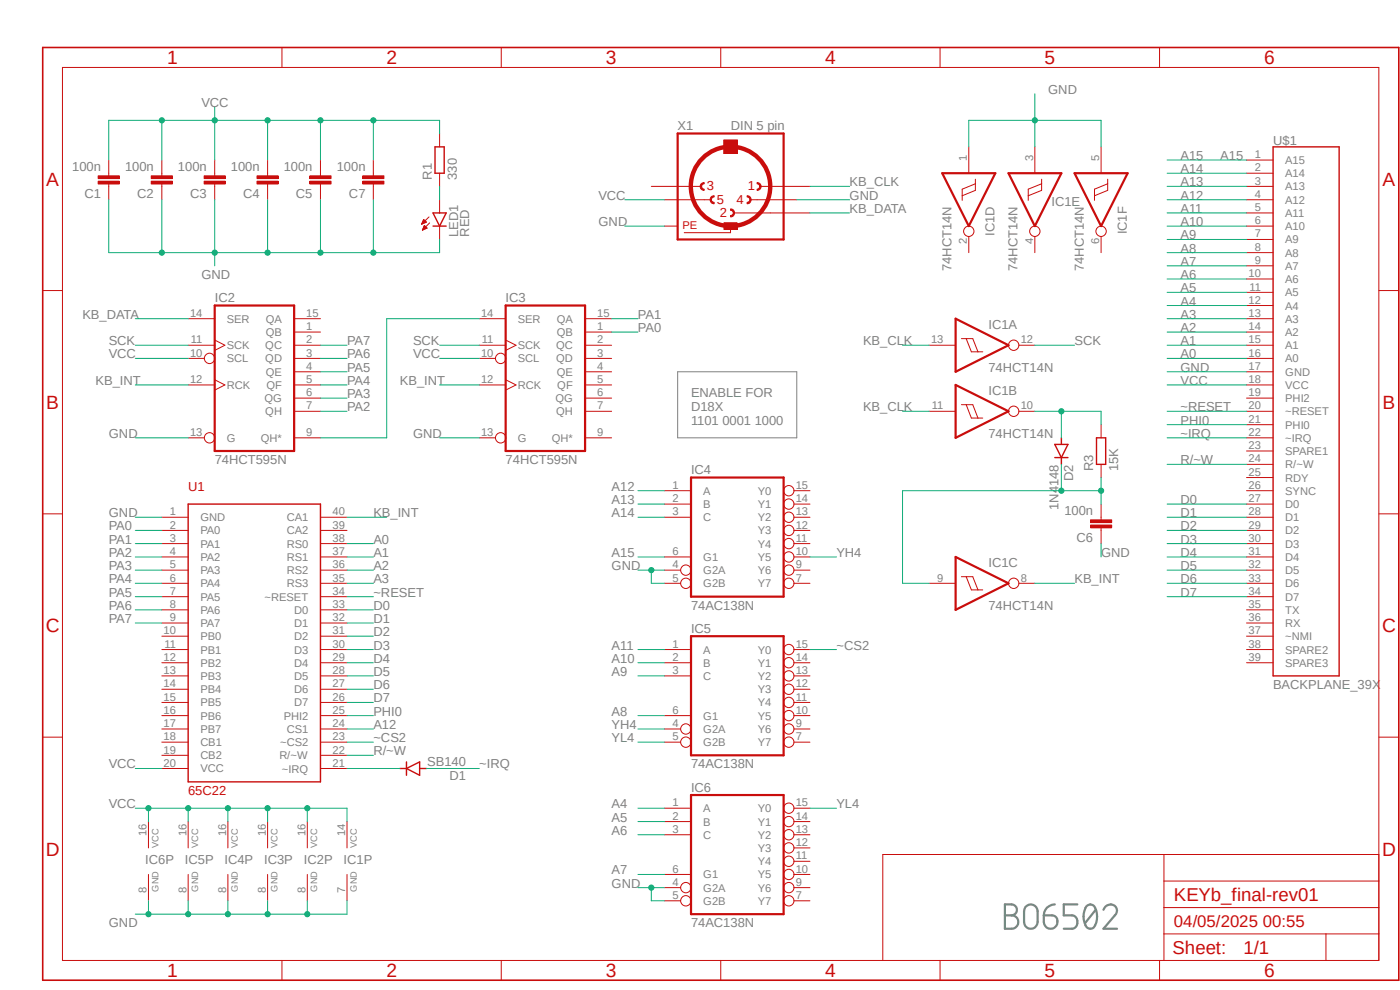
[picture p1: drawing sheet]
<svg xmlns="http://www.w3.org/2000/svg" width="297mm" height="210mm" viewBox="0 0 297 210" stroke-linecap="round" stroke-linejoin="round" font-family="sans-serif">
<path d="M8.4 9.7l288.7 198.9M297.1 9.8l-288.7 198.8" fill="none" stroke="#fff" stroke-width=".21"/>
<path d="M143.8 78.9h25.2v14h-25.2z" fill="none" stroke="#808080" stroke-width=".21"/>
<path d="M213.2 191.9h1.4a1.16 1.16 0 0 1 1.1 1.1 1.16 1.16 0 0 1-1.1 1.2 1.42 1.42 0 0 1 1.4 1.4 1.42 1.42 0 0 1-1.4 1.4h-1.4zM213.2 194.2h1.4M217.5 192.4a1.46 1.46 0 0 1 1.6-.5 1.46 1.46 0 0 1 1 1.4v2.3a1.44 1.44 0 0 1-1.4 1.4 1.44 1.44 0 0 1-1.4-1.4v-2.3zM221.4 194.2h1.8a1.44 1.44 0 0 1 1.1 1.6 1.44 1.44 0 0 1-1.5 1.2 1.44 1.44 0 0 1-1.4-1.4zM223.8 191.9a2.31 2.31 0 0 0-2.4 2.3M228.6 191.9h-2.9v2.3h1.7a1.44 1.44 0 0 1 1.2 1.4 1.44 1.44 0 0 1-1.2 1.4h-1.7M230.5 192.3a1.23 1.23 0 0 1 1.3-.3 1.23 1.23 0 0 1 .8 1.2 4.1 4.1 0 0 1-.7 3.6 1.24 1.24 0 0 1-1.8-1.1 4.1 4.1 0 0 1 .4-3.4zM232.5 193l-2.3 2.9M234.1 193a1.4 1.4 0 0 1 2-1 1.4 1.4 0 0 1 .4 2.2l-2.4 2.8h2.9" fill="none" stroke="#808080" stroke-width=".47"/>
<g fill="none" stroke="#c90d0c" stroke-width=".21">
<path d="M13.3 14.3h279.2v189.5h-279.2zM59.8 10.1v4.2M106.3 10.1v4.2M152.9 10.1v4.2M199.4 10.1v4.2M246 10.1v4.2M45.6 36.7v.6M45.6 39v.5M264.5 34h5.6M264.5 36.7h5.6M264.5 39.5h5.6M264.5 42.4h5.6"/>
<path d="M264.5 45.2h5.6M264.5 48h5.6M264.5 50.8h5.6M264.5 53.6h5.6M264.5 56.4h5.6M264.5 59.2h5.6M9.1 61.6h4.2M264.5 62h5.6M264.5 64.8h5.6M264.5 67.6h5.6M264.5 70.4h5.6M264.5 73.2h5.6"/>
<path d="M264.5 76h5.6M264.5 78.9h5.6M292.5 61.6h4.3M264.5 81.7h5.6M264.5 84.5h5.6M264.5 87.2h5.6M264.5 90.1h5.6M264.5 92.9h5.6M264.5 95.7h5.6M264.5 98.5h5.6M9.1 109h4.2M264.5 101.3h5.6"/>
<path d="M264.5 104.1h5.6M264.5 106.9h5.6M264.5 109.7h5.6M264.5 112.5h5.6M264.5 115.3h5.6M264.5 118.2h5.6M292.5 109h4.3M264.5 120.9h5.6M264.5 123.7h5.6M264.5 126.6h5.6M264.5 129.4h5.6M264.5 132.2h5.6"/>
<path d="M264.5 135h5.6M264.5 137.8h5.6M9.1 156.4h4.2M264.5 140.6h5.6M292.5 156.4h4.3M246.9 198.1h45.6M246.9 181.3v22.5M246.9 192.5h45.6M246.9 186.9h45.6M281.3 198.1v5.7M292.5 181.3h-105.2v22.5M59.8 203.8v4.1"/>
<path d="M106.3 203.8v4.1M152.9 203.8v4.1M199.4 203.8v4.1M246 203.8v4.1"/>
</g>
<path d="M9.1 10.1h287.7v197.8h-287.7z" fill="none" stroke="#c90d0c" stroke-width=".34"/>
<path d="M270.1 31.2h14v112.2h-14z" fill="none" stroke="#c90d0c" stroke-width=".3"/>
<path d="M43.3 37.3h4.5v.6h-4.5z" fill-rule="evenodd" fill="#c90d0c"/>
<path d="M43.3 37.3h4.5v.6h-4.5z" fill="none" stroke="#c90d0c" stroke-width=".21"/>
<path d="M43.3 38.4h4.5v.6h-4.5z" fill-rule="evenodd" fill="#c90d0c"/>
<g fill="none" stroke="#c90d0c" stroke-width=".21">
<path d="M34.3 36.7v.6M34.3 39v.5M43.3 38.4h4.5v.6h-4.5zM45.6 34v2.7M45.6 39.5v2.9M93.3 28.3v2.9M93.3 36.7v2.8M89.5 47.5v.1M89.5 47.5h.2M89.5 47.3h.5M89.6 47.2h.6M89.6 48.8l.1 .1"/>
<path d="M89.7 47.1h.7M89.7 48.7h.2M89.7 47h.6M89.7 48.6h.4M89.7 46.9h.6M89.7 48.5h.6M89.8 46.8h.3M89.8 48.4h.8M89.8 46.7h.2M89.8 48.3h.7M89.9 46.6l.6 .5-1 .4zM89.9 46.6h.1"/>
<path d="M89.9 48.2h.5M89.9 48.1h.4M90 48h.2M90 47.9h.1M90.6 48.4l-.6-.6-.4 1M90.6 48.4l-1 .4M91 46l-1.5 1.5M91.1 47.3l-1.5 1.5M93.3 42.4v2.8M93.3 48v2.8"/>
</g>
<path d="M92.3 31.2h1.9v5.5h-1.9zM91.9 45.2h2.8l-1.4 2.8zM91.9 48h2.8" fill="none" stroke="#c90d0c" stroke-width=".3"/>
<path d="M32.1 37.3h4.5v.6h-4.5z" fill-rule="evenodd" fill="#c90d0c"/>
<path d="M32.1 37.3h4.5v.6h-4.5z" fill="none" stroke="#c90d0c" stroke-width=".21"/>
<path d="M32.1 38.4h4.5v.6h-4.5z" fill-rule="evenodd" fill="#c90d0c"/>
<path d="M23.1 36.7v.6M23.1 39v.5M32.1 38.4h4.5v.6h-4.5zM34.3 34v2.7M34.3 39.5v2.9" fill="none" stroke="#c90d0c" stroke-width=".21"/>
<path d="M20.8 37.3h4.5v.6h-4.5z" fill-rule="evenodd" fill="#c90d0c"/>
<path d="M20.8 37.3h4.5v.6h-4.5z" fill="none" stroke="#c90d0c" stroke-width=".21"/>
<path d="M20.8 38.4h4.5v.6h-4.5z" fill-rule="evenodd" fill="#c90d0c"/>
<path d="M20.8 38.4h4.5v.6h-4.5zM23.1 34v2.7M23.1 39.5v2.9M56.8 36.7v.6M56.8 39v.5" fill="none" stroke="#c90d0c" stroke-width=".21"/>
<path d="M54.5 37.3h4.5v.6h-4.5z" fill-rule="evenodd" fill="#c90d0c"/>
<path d="M54.5 37.3h4.5v.6h-4.5z" fill="none" stroke="#c90d0c" stroke-width=".21"/>
<path d="M54.5 38.4h4.5v.6h-4.5z" fill-rule="evenodd" fill="#c90d0c"/>
<path d="M54.5 38.4h4.5v.6h-4.5zM56.8 34v2.7M56.8 39.5v2.9M68 36.7v.6M68 39v.5" fill="none" stroke="#c90d0c" stroke-width=".21"/>
<path d="M65.7 37.3h4.5v.6h-4.5z" fill-rule="evenodd" fill="#c90d0c"/>
<path d="M65.7 37.3h4.5v.6h-4.5z" fill="none" stroke="#c90d0c" stroke-width=".21"/>
<path d="M65.7 38.4h4.5v.6h-4.5z" fill-rule="evenodd" fill="#c90d0c"/>
<g fill="none" stroke="#c90d0c" stroke-width=".21">
<path d="M65.7 38.4h4.5v.6h-4.5zM68 34v2.7M68 39.5v2.9M39.9 73.2h5.7M39.9 76h3.4M39.9 67.6h5.7M45.6 72.1l2.1 1.1-2.1 1.1M62.4 73.2h5.6M62.4 70.4h5.6M62.4 76h5.6M62.4 78.9h5.6M62.4 67.6h5.6"/>
<path d="M101.7 73.2h5.6M101.7 76h3.4M101.7 67.6h5.6M107.3 72.1l2.2 1.1-2.2 1.1M124.1 73.2h5.7M124.1 70.4h5.7M124.1 76h5.7M124.1 78.9h5.7M124.1 67.6h5.7M197.1 73.2h5.6M204 71.8h2.4l1.1 2.8M205 71.8l1.1 2.8h2.4"/>
<path d="M216.2 73.2h3.3M39.9 81.7h5.7M39.9 92.9h3.4M45.6 80.6l2.1 1.1-2.1 1.1M62.4 87.2h5.6M62.4 81.7h5.6M62.4 84.5h5.6M62.4 92.9h5.6M101.7 81.7h5.6M101.7 92.9h3.4M107.3 80.6l2.2 1.1-2.2 1.1M124.1 87.2h5.7"/>
<path d="M124.1 81.7h5.7M124.1 84.5h5.7M124.1 92.9h5.7M197.1 87.2h5.6M204 85.9h2.4l1.1 2.8M205 85.9l1.1 2.8h2.4M216.2 87.2h3.3M34.3 109.7h5.6M34.3 118.2h5.6M34.3 115.3h5.6M34.3 112.5h5.6M68 109.7h5.6"/>
<path d="M68 118.2h5.6M68 115.3h5.6M68 112.5h5.6M141 104.1h5.6M141 106.9h5.6M141 109.7h5.6M141 118.2h5.6M168.4 104.1h3.4M168.4 106.9h3.4M168.4 109.7h3.4M168.4 118.2h3.4M168.4 115.3h3.4"/>
<path d="M168.4 112.5h3.4M34.3 120.9h5.6M34.3 123.7h5.6M34.3 126.6h5.6M34.3 129.4h5.6M34.3 132.2h5.6M34.3 135h5.6M34.3 137.8h5.6M68 120.9h5.6M68 123.7h5.6M68 126.6h5.6M68 129.4h5.6"/>
<path d="M68 132.2h5.6M68 135h5.6M68 137.8h5.6M141 120.9h3.4M141 123.7h3.4M168.4 120.9h3.4M168.4 123.7h3.4M197.1 123.7h5.6M204 122.3h2.4l1.1 2.8M205 122.3l1.1 2.8h2.4M216.2 123.7h3.3M34.3 140.6h5.6"/>
<path d="M34.3 143.4h5.6M34.3 146.2h5.6M34.3 149h5.6M34.3 151.8h5.6M34.3 154.6h5.6M34.3 157.4h5.6M68 140.6h5.6M68 143.4h5.6M68 146.2h5.6M68 149h5.6M68 151.8h5.6M68 154.6h5.6"/>
<path d="M68 157.4h5.6M34.3 160.2h5.6M34.3 163h5.6M48.3 174.3v5.6M56.8 174.3v5.6M65.2 174.3v5.6M68 160.2h5.6M68 163h5.6M73.6 174.3v5.6M48.3 185.5v5.6M56.8 185.5v5.6M65.2 185.5v5.6"/>
<path d="M73.6 185.5v5.6"/>
<circle cx="44.5" cy="76" r="1.1"/>
<circle cx="106.2" cy="76" r="1.1"/>
<circle cx="215.1" cy="73.2" r="1.1"/>
<circle cx="44.5" cy="92.9" r="1.1"/>
<circle cx="106.2" cy="92.9" r="1.1"/>
<circle cx="215.1" cy="87.3" r="1.1"/>
<circle cx="167.3" cy="118.2" r="1.1"/>
<circle cx="167.3" cy="109.7" r="1.1"/>
<circle cx="167.3" cy="115.3" r="1.1"/>
<circle cx="167.3" cy="104.1" r="1.1"/>
<circle cx="167.3" cy="106.9" r="1.1"/>
<circle cx="167.3" cy="112.5" r="1.1"/>
<circle cx="145.5" cy="123.7" r="1.1"/>
<circle cx="145.5" cy="120.9" r="1.1"/>
<circle cx="167.3" cy="123.7" r="1.1"/>
<circle cx="167.3" cy="120.9" r="1.1"/>
<circle cx="215.1" cy="123.7" r="1.1"/>
</g>
<path d="M45.6 64.8h16.8v30.9h-16.8zM107.3 64.8h16.8v30.9h-16.8zM202.7 67.6l11.3 5.6-11.3 5.7zM202.7 81.7l11.3 5.5-11.3 5.7zM146.6 101.3h19.6v25.3h-19.6zM202.7 118.2l11.3 5.5-11.3 5.7z" fill="none" stroke="#c90d0c" stroke-width=".47"/>
<path d="M39.9 106.9h28.1v59h-28.1zM84.8 163h1.4M86.2 163l2.8-1.4v2.9zM86.2 161.6v2.9M89 163h1.5" fill="none" stroke="#c90d0c" stroke-width=".3"/>
<path d="M150.7 42.4h.2a.58 .58 0 0 0 .6 .5v.3a.77 .77 0 0 1-.8-.8z" fill-rule="evenodd" fill="#c90d0c"/>
<path d="M150.7 42.4h.2a.58 .58 0 0 0 .6 .5v.3a.77 .77 0 0 1-.8-.8z" fill="none" stroke="#c90d0c" stroke-width=".21"/>
<path d="M150.8 41.9l.5-.4h.2v.3a.58 .58 0 0 0-.6 .6h-.2z" fill-rule="evenodd" fill="#c90d0c"/>
<path d="M150.8 41.9l.5-.4h.2v.3a.58 .58 0 0 0-.6 .6h-.2z" fill="none" stroke="#c90d0c" stroke-width=".21"/>
<path d="M160.6 38.7a.82 .82 0 0 1 .9 .8h-.3l-.2-.3-.4-.2z" fill-rule="evenodd" fill="#c90d0c"/>
<path d="M160.6 38.7a.82 .82 0 0 1 .9 .8h-.3l-.2-.3-.4-.2z" fill="none" stroke="#c90d0c" stroke-width=".21"/>
<path d="M161.2 39.5h.3a.77 .77 0 0 1-.9 .9v-.3a.58 .58 0 0 0 .6-.6z" fill-rule="evenodd" fill="#c90d0c"/>
<path d="M161.2 39.5h.3a.77 .77 0 0 1-.9 .9v-.3a.58 .58 0 0 0 .6-.6z" fill="none" stroke="#c90d0c" stroke-width=".21"/>
<path d="M148.5 39.5h.3a.58 .58 0 0 0 .6 .6v.3a.82 .82 0 0 1-.9-.9z" fill-rule="evenodd" fill="#c90d0c"/>
<path d="M148.5 39.5h.3a.58 .58 0 0 0 .6 .6v.3a.82 .82 0 0 1-.9-.9z" fill="none" stroke="#c90d0c" stroke-width=".21"/>
<path d="M148.7 39.1l.7-.4v.3l-.4 .2-.2 .3h-.3z" fill-rule="evenodd" fill="#c90d0c"/>
<path d="M148.7 39.1l.7-.4v.3l-.4 .2-.2 .3h-.3z" fill="none" stroke="#c90d0c" stroke-width=".21"/>
<path d="M155 44.3a.77 .77 0 0 1 .8 .9h-.2a.58 .58 0 0 0-.6-.6z" fill-rule="evenodd" fill="#c90d0c"/>
<path d="M155 44.3a.77 .77 0 0 1 .8 .9h-.2a.58 .58 0 0 0-.6-.6z" fill="none" stroke="#c90d0c" stroke-width=".21"/>
<path d="M155 45.7a.58 .58 0 0 0 .6-.5h.2a.82 .82 0 0 1-.8 .8z" fill-rule="evenodd" fill="#c90d0c"/>
<path d="M155 45.7a.58 .58 0 0 0 .6-.5h.2a.82 .82 0 0 1-.8 .8z" fill="none" stroke="#c90d0c" stroke-width=".21"/>
<path d="M158.5 41.5a.77 .77 0 0 1 .8 .9h-.2a.58 .58 0 0 0-.6-.6z" fill-rule="evenodd" fill="#c90d0c"/>
<path d="M158.5 41.5a.77 .77 0 0 1 .8 .9h-.2a.58 .58 0 0 0-.6-.6z" fill="none" stroke="#c90d0c" stroke-width=".21"/>
<path d="M158.5 42.9a.58 .58 0 0 0 .6-.5h.2a.82 .82 0 0 1-.8 .8z" fill-rule="evenodd" fill="#c90d0c"/>
<path d="M146.6 39.5h2.1M153.6 29.7h2.8v2.9h-2.8zM161.3 39.5h2.1M149.4 42.4h1.4M155 48v1.4h-9.8M155.7 45.2h7.7M158.5 42.9a.58 .58 0 0 0 .6-.5h.2a.82 .82 0 0 1-.8 .8zM159.2 42.4h1.4" fill="none" stroke="#c90d0c" stroke-width=".21"/>
<path d="M143.8 28.3h22.4v22.5h-22.4z" fill="none" stroke="#c90d0c" stroke-width=".47"/>
<circle cx="155" cy="39.5" r="8.4" fill="none" stroke="#c90d0c" stroke-width=".93"/>
<path d="M153.6 29.8h2.8v2.8h-2.8z" fill-rule="evenodd" fill="#c90d0c"/>
<path d="M153.6 29.8h2.8v2.8h-2.8z" fill="none" stroke="#c90d0c" stroke-width=".21"/>
<path d="M153.6 47.2h2.8v1.5h-2.8z" fill-rule="evenodd" fill="#c90d0c"/>
<path d="M138.2 39.5h8.4M163.4 39.5h8.4M141 42.4h8.4M141 48h2.8M153.6 47.2h2.8v1.5h-2.8zM160.6 42.4h8.4M163.4 45.2h8.4M233.6 90.1v2.8M233.6 98.5v2.8M233.6 109.7v.6M233.6 112v.5" fill="none" stroke="#c90d0c" stroke-width=".21"/>
<path d="M232.6 92.9h2v5.6h-2z" fill="none" stroke="#c90d0c" stroke-width=".3"/>
<path d="M231.4 110.3h4.4v.6h-4.4z" fill-rule="evenodd" fill="#c90d0c"/>
<path d="M231.4 110.3h4.4v.6h-4.4z" fill="none" stroke="#c90d0c" stroke-width=".21"/>
<path d="M231.4 111.4h4.4v.6h-4.4z" fill-rule="evenodd" fill="#c90d0c"/>
<g fill="none" stroke="#c90d0c" stroke-width=".21">
<path d="M79.2 36.7v.6M79.2 39v.5M205.5 31.2v5.5M206.9 38v2.4l-2.8 1.1M206.9 39l-2.8 1.1v2.4M219.5 31.2v5.5M221 38v2.4l-2.9 1.1M221 39l-2.9 1.1v2.4M233.6 31.2v5.5M235 38v2.4l-2.8 1.1M235 39l-2.8 1.1v2.4M205.5 50.2v3.4"/>
<path d="M219.5 50.2v3.4M233.6 50.2v3.4M231.4 111.4h4.4v.6h-4.4zM233.6 106.9v2.8M233.6 112.5v2.8"/>
<circle cx="205.5" cy="49.1" r="1.1"/>
<circle cx="219.5" cy="49.1" r="1.1"/>
<circle cx="233.6" cy="49.1" r="1.1"/>
</g>
<path d="M223.8 94.3h2.8l-1.4 2.8zM223.8 97.1h2.8M225.2 92.9v1.4M225.2 97.1v1.4" fill="none" stroke="#c90d0c" stroke-width=".3"/>
<path d="M199.9 36.7h11.3l-5.7 11.3zM214 36.7h11.2l-5.7 11.3zM228 36.7h11.2l-5.6 11.3z" fill="none" stroke="#c90d0c" stroke-width=".47"/>
<path d="M77 37.3h4.4v.6h-4.4z" fill-rule="evenodd" fill="#c90d0c"/>
<path d="M77 37.3h4.4v.6h-4.4z" fill="none" stroke="#c90d0c" stroke-width=".21"/>
<path d="M77 38.4h4.4v.6h-4.4z" fill-rule="evenodd" fill="#c90d0c"/>
<g fill="none" stroke="#c90d0c" stroke-width=".21">
<path d="M77 38.4h4.4v.6h-4.4zM79.2 34v2.7M79.2 39.5v2.9M141 137.8h5.6M168.4 137.8h3.4M141 140.6h5.6M141 143.4h5.6M141 154.6h3.4M141 157.4h3.4M141 151.8h5.6M168.4 140.6h3.4M168.4 143.4h3.4"/>
<path d="M168.4 154.6h3.4M168.4 157.4h3.4M168.4 151.8h3.4M168.4 149h3.4M168.4 146.2h3.4M31.5 174.3v5.6M39.9 174.3v5.6M141 171.4h5.6M141 174.3h5.6M141 177.1h5.6M168.4 171.4h3.4M168.4 174.3h3.4"/>
<path d="M168.4 177.1h3.4M168.4 179.9h3.4M31.5 185.5v5.6M39.9 185.5v5.6M141 188.3h3.4M141 191.1h3.4M141 185.5h5.6M168.4 188.3h3.4M168.4 191.1h3.4M168.4 185.5h3.4M168.4 182.7h3.4"/>
<circle cx="167.3" cy="137.8" r="1.1"/>
<circle cx="145.5" cy="157.4" r="1.1"/>
<circle cx="145.5" cy="154.6" r="1.1"/>
<circle cx="167.3" cy="149" r="1.1"/>
<circle cx="167.3" cy="154.6" r="1.1"/>
<circle cx="167.3" cy="143.4" r="1.1"/>
<circle cx="167.3" cy="140.6" r="1.1"/>
<circle cx="167.3" cy="146.2" r="1.1"/>
<circle cx="167.3" cy="157.4" r="1.1"/>
<circle cx="167.3" cy="151.8" r="1.1"/>
<circle cx="167.3" cy="171.5" r="1.1"/>
<circle cx="167.3" cy="179.9" r="1.1"/>
<circle cx="167.3" cy="174.3" r="1.1"/>
<circle cx="167.3" cy="177.1" r="1.1"/>
<circle cx="145.5" cy="191.1" r="1.1"/>
<circle cx="145.5" cy="188.3" r="1.1"/>
<circle cx="167.3" cy="188.3" r="1.1"/>
<circle cx="167.3" cy="185.5" r="1.1"/>
<circle cx="167.3" cy="182.7" r="1.1"/>
<circle cx="167.3" cy="191.1" r="1.1"/>
</g>
<path d="M146.6 135h19.6v25.2h-19.6zM146.6 168.7h19.6v25.2h-19.6z" fill="none" stroke="#c90d0c" stroke-width=".47"/>
<g fill="none" stroke="#0dab76" stroke-width=".21">
<path d="M247.6 34h16.9M247.6 36.7h16.9M247.6 39.5h16.9M45.6 42.4v14M93.3 50.8v2.8M247.6 42.4h16.9M247.6 67.6h16.9M247.6 70.4h16.9M247.6 73.2h16.9M247.6 76h16.9M247.6 78.9h16.9M73.6 118.2h5.6"/>
<path d="M73.6 115.3h5.6M135.3 118.2h5.7M135.3 109.7h5.7M135.3 106.9h5.7M135.3 104.1h5.7M247.6 118.2h16.9M247.6 109.7h16.9M247.6 106.9h16.9M247.6 115.3h16.9M247.6 112.5h16.9M73.6 123.7h5.6M73.6 120.9h5.6"/>
<path d="M73.6 129.4h5.6M73.6 132.2h5.6M73.6 135h5.6M73.6 137.8h5.6M247.6 123.7h16.9M247.6 120.9h16.9M247.6 126.6h16.9M73.6 154.6h5.6M73.6 140.6h5.6M73.6 143.4h5.6M73.6 146.2h5.6M73.6 149h5.6"/>
</g>
<circle cx="45.6" cy="53.6" r=".55" fill="#0dab76"/>
<g fill="none" stroke="#0dab76" stroke-width=".21">
<path d="M23.1 42.4v11.2h70.2M34.3 42.4v11.2"/>
<circle cx="45.6" cy="53.6" r=".55"/>
</g>
<circle cx="34.3" cy="53.6" r=".55" fill="#0dab76"/>
<g fill="none" stroke="#0dab76" stroke-width=".21">
<path d="M56.8 42.4v11.2"/>
<circle cx="34.3" cy="53.6" r=".55"/>
</g>
<circle cx="56.8" cy="53.6" r=".55" fill="#0dab76"/>
<g fill="none" stroke="#0dab76" stroke-width=".21">
<path d="M68 42.4v11.2"/>
<circle cx="56.8" cy="53.6" r=".55"/>
</g>
<circle cx="68" cy="53.6" r=".55" fill="#0dab76"/>
<g fill="none" stroke="#0dab76" stroke-width=".21">
<path d="M79.2 42.4v11.2"/>
<circle cx="68" cy="53.6" r=".55"/>
</g>
<circle cx="79.2" cy="53.6" r=".55" fill="#0dab76"/>
<g fill="none" stroke="#0dab76" stroke-width=".21">
<path d="M48.3 191.1v2.8h25.3v-2.8M65.2 191.1v2.8"/>
<circle cx="79.2" cy="53.6" r=".55"/>
</g>
<circle cx="65.2" cy="193.9" r=".55" fill="#0dab76"/>
<g fill="none" stroke="#0dab76" stroke-width=".21">
<path d="M56.8 191.1v2.8"/>
<circle cx="65.2" cy="193.9" r=".55"/>
</g>
<circle cx="56.8" cy="193.9" r=".55" fill="#0dab76"/>
<g fill="none" stroke="#0dab76" stroke-width=".21">
<path d="M31.5 191.1v2.8h-2.8M39.9 193.9h8.4"/>
<circle cx="56.8" cy="193.9" r=".55"/>
</g>
<circle cx="48.3" cy="193.9" r=".55" fill="#0dab76"/>
<circle cx="48.3" cy="193.9" r=".55" fill="none" stroke="#0dab76" stroke-width=".21"/>
<circle cx="31.5" cy="193.9" r=".55" fill="#0dab76"/>
<g fill="none" stroke="#0dab76" stroke-width=".21">
<path d="M39.9 191.1v2.8h-8.4"/>
<circle cx="31.5" cy="193.9" r=".55"/>
</g>
<circle cx="39.9" cy="193.9" r=".55" fill="#0dab76"/>
<g fill="none" stroke="#0dab76" stroke-width=".21">
<path d="M135.3 120.9h5.7M138.2 120.9v2.8h2.8"/>
<circle cx="39.9" cy="193.9" r=".55"/>
</g>
<circle cx="138.2" cy="120.9" r=".55" fill="#0dab76"/>
<g fill="none" stroke="#0dab76" stroke-width=".21">
<path d="M205.5 31.2v-5.7h28.1v5.7M219.5 25.5v5.7M132.5 48h8.5M169 42.4h11.3M28.7 92.9h11.2M93.3 92.9h8.4M28.7 109.7h5.6M233.6 115.3v2.9"/>
<circle cx="138.2" cy="120.9" r=".55"/>
</g>
<circle cx="219.5" cy="25.5" r=".55" fill="#0dab76"/>
<g fill="none" stroke="#0dab76" stroke-width=".21">
<path d="M219.5 19.9v5.6M135.3 188.3h5.7M138.2 188.3v2.8h2.8"/>
<circle cx="219.5" cy="25.5" r=".55"/>
</g>
<circle cx="138.2" cy="188.3" r=".55" fill="#0dab76"/>
<g fill="none" stroke="#0dab76" stroke-width=".21">
<path d="M45.6 22.7v11.3M93.3 25.5v2.8M247.6 81.7h16.9"/>
<circle cx="138.2" cy="188.3" r=".55"/>
</g>
<circle cx="45.6" cy="25.5" r=".55" fill="#0dab76"/>
<g fill="none" stroke="#0dab76" stroke-width=".21">
<path d="M23.1 25.5h70.2M34.3 25.5v8.5"/>
<circle cx="45.6" cy="25.5" r=".55"/>
</g>
<circle cx="34.3" cy="25.5" r=".55" fill="#0dab76"/>
<g fill="none" stroke="#0dab76" stroke-width=".21">
<path d="M23.1 25.5v8.5M56.8 25.5v8.5"/>
<circle cx="34.3" cy="25.5" r=".55"/>
</g>
<circle cx="56.8" cy="25.5" r=".55" fill="#0dab76"/>
<g fill="none" stroke="#0dab76" stroke-width=".21">
<path d="M68 25.5v8.5"/>
<circle cx="56.8" cy="25.5" r=".55"/>
</g>
<circle cx="68" cy="25.5" r=".55" fill="#0dab76"/>
<g fill="none" stroke="#0dab76" stroke-width=".21">
<path d="M79.2 25.5v8.5"/>
<circle cx="68" cy="25.5" r=".55"/>
</g>
<circle cx="79.2" cy="25.5" r=".55" fill="#0dab76"/>
<g fill="none" stroke="#0dab76" stroke-width=".21">
<path d="M48.3 174.3v-2.9h25.3v2.9M65.2 171.4v2.9"/>
<circle cx="79.2" cy="25.5" r=".55"/>
</g>
<circle cx="65.2" cy="171.4" r=".55" fill="#0dab76"/>
<g fill="none" stroke="#0dab76" stroke-width=".21">
<path d="M56.8 171.4v2.9"/>
<circle cx="65.2" cy="171.4" r=".55"/>
</g>
<circle cx="56.8" cy="171.4" r=".55" fill="#0dab76"/>
<g fill="none" stroke="#0dab76" stroke-width=".21">
<path d="M39.9 171.4h8.4"/>
<circle cx="56.8" cy="171.4" r=".55"/>
</g>
<circle cx="48.3" cy="171.5" r=".55" fill="#0dab76"/>
<g fill="none" stroke="#0dab76" stroke-width=".21">
<path d="M28.7 171.4h11.2M31.5 171.4v2.9"/>
<circle cx="48.3" cy="171.5" r=".55"/>
</g>
<circle cx="31.5" cy="171.5" r=".55" fill="#0dab76"/>
<g fill="none" stroke="#0dab76" stroke-width=".21">
<path d="M39.9 171.4v2.9"/>
<circle cx="31.5" cy="171.5" r=".55"/>
</g>
<circle cx="39.9" cy="171.5" r=".55" fill="#0dab76"/>
<g fill="none" stroke="#0dab76" stroke-width=".21">
<path d="M93.3 39.5v2.9M171.8 39.5h8.5M132.5 42.4h8.5M171.8 45.2h8.5M28.7 76h11.2M28.7 67.6h11.2M28.7 73.2h11.2M68 76h5.6M68 78.9h5.6M68 73.2h5.6M93.3 76h8.4M93.3 73.2h8.4"/>
<path d="M101.7 67.6h-19.7v25.3h-14M129.8 70.4h5.5M129.8 67.6h5.5M191.5 73.2h5.6M219.5 73.2h8.5M28.7 81.7h11.2M68 87.2h5.6M68 84.5h5.6M68 81.7h5.6M93.3 81.7h8.4M191.5 87.2h5.6M219.5 87.2h14.1v2.9"/>
<path d="M225.2 87.2v5.7M247.6 90.1h16.9M247.6 98.5h16.9M247.6 87.2h16.9M247.6 92.9h16.9M28.7 112.5h5.6M28.7 115.3h5.6M28.7 118.2h5.6M73.6 109.7h8.4M28.7 126.6h5.6M28.7 120.9h5.6M28.7 123.7h5.6"/>
<path d="M28.7 129.4h5.6M28.7 132.2h5.6M73.6 126.6h5.6M171.8 137.8h5.7M219.5 123.7h8.5M73.6 151.8h5.6M73.6 157.4h5.6M28.7 163h5.6M73.6 163h11.2M73.6 160.2h5.6M90.5 163h11.2"/>
<circle cx="39.9" cy="171.5" r=".55"/>
</g>
<circle cx="225.2" cy="87.2" r=".55" fill="#0dab76"/>
<g fill="none" stroke="#0dab76" stroke-width=".21">
<path d="M225.2 104.1h8.4M233.6 101.3v5.6"/>
<circle cx="225.2" cy="87.2" r=".55"/>
</g>
<circle cx="233.6" cy="104.1" r=".55" fill="#0dab76"/>
<g fill="none" stroke="#0dab76" stroke-width=".21">
<path d="M225.2 98.5v5.6h-33.7"/>
<circle cx="233.6" cy="104.1" r=".55"/>
</g>
<circle cx="225.2" cy="104.1" r=".55" fill="#0dab76"/>
<g fill="none" stroke="#0dab76" stroke-width=".21">
<path d="M247.6 45.2h16.9M247.6 48h16.9M247.6 50.8h16.9M247.6 53.6h16.9M247.6 56.4h16.9M247.6 59.2h16.9M247.6 62h16.9M247.6 64.8h16.9M171.8 118.2h5.7M191.5 104.1v19.6h5.6M135.3 137.8h5.7M135.3 140.6h5.7"/>
<path d="M135.3 143.4h5.7M135.3 151.8h5.7M135.3 154.6h5.7M135.3 157.4h5.7M135.3 177.1h5.7M135.3 174.3h5.7M135.3 171.4h5.7M171.8 171.4h5.7M135.3 185.5h5.7"/>
<circle cx="225.2" cy="104.1" r=".55"/>
</g>
<g font-size="4.1" fill="#c90d0c">
<text x="35.4" y="13.6">1</text>
<text x="82" y="13.6">2</text>
<text x="128.5" y="13.6">3</text>
<text x="175.1" y="13.6">4</text>
<text x="221.6" y="13.6">5</text>
<text x="268.2" y="13.6">6</text>
<text x="9.8" y="39.4">A</text>
<text x="293.3" y="39.4">A</text>
<text x="9.8" y="86.8">B</text>
<text x="293.3" y="86.8">B</text>
<text x="9.7" y="134.2">C</text>
<text x="293.2" y="134.2">C</text>
<text x="9.7" y="181.5">D</text>
<text x="293.2" y="181.5">D</text>
<text x="35.4" y="207.3">1</text>
<text x="82" y="207.3">2</text>
<text x="128.5" y="207.3">3</text>
<text x="175.1" y="207.3">4</text>
<text x="221.6" y="207.3">5</text>
<text x="268.2" y="207.3">6</text>
</g>
<g font-size="3.9" fill="#c90d0c">
<text x="249" y="191.1">KEYb_final-rev01</text>
<text x="248.7" y="202.5">Sheet:</text>
<text x="263.8" y="202.4">1/1</text>
</g>
<text font-size="3.6" fill="#c90d0c" x="249" y="196.7">04/05/2025 00:55</text>
<g font-size="2.8" fill="#808080">
<text x="42.7" y="22.7">VCC</text>
<text x="222.4" y="19.9">GND</text>
<text x="143.8" y="27.6">X1</text>
<text x="155" y="27.6">DIN 5 pin</text>
<text x="250.4" y="34">A15</text>
<text x="258.9" y="34">A15</text>
<text x="270.1" y="30.9">U$1</text>
<text x="15.3" y="36.3">100n</text>
<text x="17.9" y="41.9">C1</text>
<text x="26.5" y="36.3">100n</text>
<text x="29.1" y="41.9">C2</text>
<text x="37.8" y="36.3">100n</text>
<text x="40.3" y="41.9">C3</text>
<text x="49" y="36.3">100n</text>
<text x="51.6" y="41.9">C4</text>
<text x="60.2" y="36.3">100n</text>
<text x="62.8" y="41.9">C5</text>
<text x="71.5" y="36.3">100n</text>
<text x="74" y="41.9">C7</text>
<text x="91.6" y="38.1" transform="rotate(-90 91.6 38.1)">R1</text>
<text x="96.9" y="38.1" transform="rotate(-90 96.9 38.1)">330</text>
<text x="180.3" y="39.5">KB_CLK</text>
<text x="250.4" y="36.7">A14</text>
<text x="250.4" y="39.5">A13</text>
<text x="127" y="48">GND</text>
<text x="127" y="42.4">VCC</text>
<text x="180.3" y="42.4">GND</text>
<text x="180.3" y="45.2">KB_DATA</text>
<text x="223.1" y="43.8">IC1E</text>
<text x="250.4" y="42.4">A12</text>
<text x="250.4" y="45.2">A11</text>
<text x="250.4" y="48">A10</text>
<text x="97.2" y="50.2" transform="rotate(-90 97.2 50.2)">LED1</text>
<text x="99.6" y="50.2" transform="rotate(-90 99.6 50.2)">RED</text>
<text x="211" y="50" transform="rotate(-90 211 50)">IC1D</text>
<text x="239.1" y="49.7" transform="rotate(-90 239.1 49.7)">IC1F</text>
<text x="250.4" y="50.8">A9</text>
<text x="250.4" y="53.6">A8</text>
<text x="42.7" y="59.2">GND</text>
<text x="201.8" y="57.5" transform="rotate(-90 201.8 57.5)">74HCT14N</text>
<text x="215.9" y="57.5" transform="rotate(-90 215.9 57.5)">74HCT14N</text>
<text x="229.9" y="57.5" transform="rotate(-90 229.9 57.5)">74HCT14N</text>
<text x="250.4" y="56.4">A7</text>
<text x="250.4" y="59.2">A6</text>
<text x="45.5" y="64.1">IC2</text>
<text x="107.3" y="64.1">IC3</text>
<text x="250.4" y="62">A5</text>
<text x="250.4" y="64.8">A4</text>
<text x="17.5" y="67.6">KB_DATA</text>
<text x="135.3" y="70.4">PA0</text>
<text x="135.3" y="67.6">PA1</text>
<text x="209.7" y="69.7">IC1A</text>
<text x="250.4" y="67.6">A3</text>
<text x="250.4" y="70.4">A2</text>
<text x="23.1" y="76">VCC</text>
<text x="23.1" y="73.2">SCK</text>
<text x="73.6" y="76">PA6</text>
<text x="73.6" y="73.2">PA7</text>
<text x="87.6" y="76">VCC</text>
<text x="87.6" y="73.2">SCK</text>
<text x="183.1" y="73.2">KB_CLK</text>
<text x="228" y="73.2">SCK</text>
<text x="250.4" y="73.2">A1</text>
<text x="250.4" y="76">A0</text>
<text x="20.3" y="81.7">KB_INT</text>
<text x="73.6" y="81.7">PA4</text>
<text x="73.6" y="78.9">PA5</text>
<text x="84.8" y="81.7">KB_INT</text>
<text x="209.7" y="78.9">74HCT14N</text>
<text x="209.7" y="83.8">IC1B</text>
<text x="250.4" y="78.9">GND</text>
<text x="250.4" y="81.7">VCC</text>
<text x="73.6" y="87.2">PA2</text>
<text x="73.6" y="84.5">PA3</text>
<text x="146.6" y="84.2">ENABLE FOR</text>
<text x="146.6" y="87.1">D18X</text>
<text x="183.1" y="87.2">KB_CLK</text>
<text x="250.4" y="87.2">~RESET</text>
<text x="23.1" y="92.9">GND</text>
<text x="87.6" y="92.9">GND</text>
<text x="146.6" y="90.1">1101 0001 1000</text>
<text x="209.7" y="92.9">74HCT14N</text>
<text x="250.4" y="90.1">PHI0</text>
<text x="250.4" y="92.9">~IRQ</text>
<text x="45.5" y="98.5">74HCT595N</text>
<text x="107.3" y="98.5">74HCT595N</text>
<text x="146.6" y="100.6">IC4</text>
<text x="231.9" y="99.9" transform="rotate(-90 231.9 99.9)">R3</text>
<text x="237.2" y="99.9" transform="rotate(-90 237.2 99.9)">15K</text>
<text x="250.4" y="98.5">R/~W</text>
<text x="129.8" y="106.9">A13</text>
<text x="129.8" y="104.1">A12</text>
<text x="227.7" y="102" transform="rotate(-90 227.7 102)">D2</text>
<text x="250.4" y="106.9">D0</text>
<text x="23.1" y="109.7">GND</text>
<text x="23.1" y="112.5">PA0</text>
<text x="79.2" y="109.7">KB_INT</text>
<text x="129.8" y="109.7">A14</text>
<text x="224.6" y="108.1" transform="rotate(-90 224.6 108.1)">1N4148</text>
<text x="225.8" y="109.3">100n</text>
<text x="250.4" y="109.7">D1</text>
<text x="250.4" y="112.5">D2</text>
<text x="23.1" y="115.3">PA1</text>
<text x="23.1" y="118.2">PA2</text>
<text x="79.2" y="118.2">A1</text>
<text x="79.2" y="115.3">A0</text>
<text x="129.8" y="118.2">A15</text>
<text x="177.5" y="118.2">YH4</text>
<text x="228.4" y="114.9">C6</text>
<text x="233.6" y="118.2">GND</text>
<text x="250.4" y="115.3">D3</text>
<text x="250.4" y="118.2">D4</text>
<text x="23.1" y="120.9">PA3</text>
<text x="23.1" y="123.7">PA4</text>
<text x="79.2" y="123.7">A3</text>
<text x="79.2" y="120.9">A2</text>
<text x="129.8" y="120.9">GND</text>
<text x="209.7" y="120.2">IC1C</text>
<text x="228" y="123.7">KB_INT</text>
<text x="250.4" y="120.9">D5</text>
<text x="250.4" y="123.7">D6</text>
<text x="23.1" y="126.6">PA5</text>
<text x="23.1" y="129.4">PA6</text>
<text x="79.2" y="129.4">D0</text>
<text x="79.2" y="126.6">~RESET</text>
<text x="146.6" y="129.4">74AC138N</text>
<text x="209.7" y="129.4">74HCT14N</text>
<text x="250.4" y="126.6">D7</text>
<text x="23.1" y="132.2">PA7</text>
<text x="79.2" y="132.2">D1</text>
<text x="79.2" y="135">D2</text>
<text x="79.2" y="137.8">D3</text>
<text x="129.8" y="137.8">A11</text>
<text x="146.6" y="134.3">IC5</text>
<text x="177.5" y="137.8">~CS2</text>
<text x="79.2" y="140.6">D4</text>
<text x="79.2" y="143.4">D5</text>
<text x="129.8" y="140.6">A10</text>
<text x="129.8" y="143.4">A9</text>
<text x="79.2" y="146.2">D6</text>
<text x="79.2" y="149">D7</text>
<text x="270.1" y="146.2">BACKPLANE_39X</text>
<text x="79.2" y="154.6">A12</text>
<text x="79.2" y="151.8">PHI0</text>
<text x="129.8" y="151.8">A8</text>
<text x="129.8" y="154.6">YH4</text>
<text x="79.2" y="160.2">R/~W</text>
<text x="79.2" y="157.4">~CS2</text>
<text x="129.8" y="157.4">YL4</text>
<text x="23.1" y="163">VCC</text>
<text x="90.6" y="162.4">SB140</text>
<text x="95.3" y="165.5">D1</text>
<text x="101.7" y="163">~IRQ</text>
<text x="146.6" y="163">74AC138N</text>
<text x="146.6" y="167.9">IC6</text>
<text x="23.1" y="171.4">VCC</text>
<text x="129.8" y="171.4">A4</text>
<text x="177.5" y="171.4">YL4</text>
<text x="129.8" y="177.1">A6</text>
<text x="129.8" y="174.3">A5</text>
<text x="30.8" y="183.4">IC6P</text>
<text x="39.2" y="183.4">IC5P</text>
<text x="47.6" y="183.4">IC4P</text>
<text x="56" y="183.4">IC3P</text>
<text x="64.5" y="183.4">IC2P</text>
<text x="72.9" y="183.4">IC1P</text>
<text x="129.8" y="185.5">A7</text>
<text x="129.8" y="188.3">GND</text>
<text x="23.1" y="196.7">GND</text>
<text x="146.6" y="196.7">74AC138N</text>
</g>
<g font-size="2.8" fill="#c90d0c">
<text x="149.9" y="40.4">3</text>
<text x="158.7" y="40.4">1</text>
<text x="152.1" y="43.3">5</text>
<text x="152.7" y="46">2</text>
<text x="156.3" y="43.2">4</text>
<text x="39.9" y="104.1">U1</text>
<text x="39.9" y="168.7">65C22</text>
</g>
<g font-size="2.4" fill="#808080">
<text x="205.1" y="34.2" transform="rotate(-90 205.1 34.2)">1</text>
<text x="219.2" y="34.2" transform="rotate(-90 219.2 34.2)">3</text>
<text x="233.2" y="34.2" transform="rotate(-90 233.2 34.2)">5</text>
<text x="266.2" y="33.6">1</text>
<text x="272.7" y="34.8">A15</text>
<text x="266.2" y="36.4">2</text>
<text x="266.2" y="39.2">3</text>
<text x="266.2" y="42">4</text>
<text x="272.7" y="37.6">A14</text>
<text x="272.7" y="40.4">A13</text>
<text x="266.2" y="44.8">5</text>
<text x="266.2" y="47.6">6</text>
<text x="272.7" y="43.2">A12</text>
<text x="272.7" y="46">A11</text>
<text x="205.1" y="51.9" transform="rotate(-90 205.1 51.9)">2</text>
<text x="219.2" y="51.9" transform="rotate(-90 219.2 51.9)">4</text>
<text x="233.2" y="51.9" transform="rotate(-90 233.2 51.9)">6</text>
<text x="266.2" y="50.4">7</text>
<text x="266.2" y="53.2">8</text>
<text x="272.7" y="48.8">A10</text>
<text x="272.7" y="51.6">A9</text>
<text x="264.9" y="58.8">10</text>
<text x="266.2" y="56">9</text>
<text x="272.7" y="54.4">A8</text>
<text x="272.7" y="57.2">A7</text>
<text x="264.9" y="64.4">12</text>
<text x="265.1" y="61.6">11</text>
<text x="272.7" y="60">A6</text>
<text x="272.7" y="62.9">A5</text>
<text x="272.7" y="65.7">A4</text>
<text x="40.3" y="67.2">14</text>
<text x="48.1" y="68.5">SER</text>
<text x="56.4" y="71.3">QB</text>
<text x="56.4" y="68.5">QA</text>
<text x="65" y="70">1</text>
<text x="65" y="67.2">15</text>
<text x="102.1" y="67.2">14</text>
<text x="109.9" y="68.5">SER</text>
<text x="118.1" y="71.3">QB</text>
<text x="118.1" y="68.5">QA</text>
<text x="126.7" y="70">1</text>
<text x="126.7" y="67.2">15</text>
<text x="264.9" y="67.2">13</text>
<text x="264.9" y="70">14</text>
<text x="272.7" y="68.5">A3</text>
<text x="272.7" y="71.3">A2</text>
<text x="40.3" y="75.7">10</text>
<text x="40.5" y="72.9">11</text>
<text x="48.1" y="76.9">SCL</text>
<text x="48.1" y="74.1">SCK</text>
<text x="56.3" y="74.1">QC</text>
<text x="56.3" y="76.9">QD</text>
<text x="65" y="72.9">2</text>
<text x="65" y="75.7">3</text>
<text x="102.1" y="75.7">10</text>
<text x="102.2" y="72.9">11</text>
<text x="109.9" y="76.9">SCL</text>
<text x="109.9" y="74.1">SCK</text>
<text x="118" y="74.1">QC</text>
<text x="118" y="76.9">QD</text>
<text x="126.7" y="72.9">2</text>
<text x="126.7" y="75.7">3</text>
<text x="197.5" y="72.9">13</text>
<text x="216.5" y="72.9">12</text>
<text x="264.9" y="72.9">15</text>
<text x="264.9" y="75.7">16</text>
<text x="272.7" y="74.1">A1</text>
<text x="272.7" y="76.9">A0</text>
<text x="40.3" y="81.3">12</text>
<text x="48.1" y="82.5">RCK</text>
<text x="56.4" y="79.7">QE</text>
<text x="56.5" y="82.5">QF</text>
<text x="65" y="78.4">4</text>
<text x="65" y="81.3">5</text>
<text x="102.1" y="81.3">12</text>
<text x="109.9" y="82.5">RCK</text>
<text x="118.1" y="79.7">QE</text>
<text x="118.2" y="82.5">QF</text>
<text x="126.7" y="78.4">4</text>
<text x="126.7" y="81.3">5</text>
<text x="264.9" y="78.4">17</text>
<text x="264.9" y="81.3">18</text>
<text x="272.7" y="79.7">GND</text>
<text x="272.7" y="82.5">VCC</text>
<text x="56.1" y="85.3">QG</text>
<text x="56.3" y="88.1">QH</text>
<text x="65" y="84.1">6</text>
<text x="65" y="86.9">7</text>
<text x="117.8" y="85.3">QG</text>
<text x="118" y="88.1">QH</text>
<text x="126.7" y="84.1">6</text>
<text x="126.7" y="86.9">7</text>
<text x="197.7" y="86.9">11</text>
<text x="216.5" y="86.9">10</text>
<text x="264.9" y="84.1">19</text>
<text x="264.9" y="86.9">20</text>
<text x="264.9" y="89.7">21</text>
<text x="272.7" y="85.3">PHI2</text>
<text x="272.7" y="88.1">~RESET</text>
<text x="40.3" y="92.5">13</text>
<text x="48.1" y="93.7">G</text>
<text x="55.3" y="93.7">QH*</text>
<text x="65" y="92.5">9</text>
<text x="102.1" y="92.5">13</text>
<text x="109.9" y="93.7">G</text>
<text x="117.1" y="93.7">QH*</text>
<text x="126.7" y="92.5">9</text>
<text x="264.9" y="92.5">22</text>
<text x="264.9" y="95.3">23</text>
<text x="272.7" y="90.9">PHI0</text>
<text x="272.7" y="93.7">~IRQ</text>
<text x="264.9" y="98.1">24</text>
<text x="264.9" y="100.9">25</text>
<text x="272.7" y="96.5">SPARE1</text>
<text x="272.7" y="99.4">R/~W</text>
<text x="142.7" y="103.7">1</text>
<text x="142.7" y="106.5">2</text>
<text x="149.2" y="104.9">A</text>
<text x="149.2" y="107.7">B</text>
<text x="160.8" y="107.8">Y1</text>
<text x="160.8" y="104.9">Y0</text>
<text x="168.8" y="106.5">14</text>
<text x="168.8" y="103.7">15</text>
<text x="264.9" y="103.7">26</text>
<text x="264.9" y="106.5">27</text>
<text x="272.7" y="102.2">RDY</text>
<text x="272.7" y="104.9">SYNC</text>
<text x="272.7" y="107.7">D0</text>
<text x="36" y="109.3">1</text>
<text x="36" y="112.1">2</text>
<text x="42.5" y="110.6">GND</text>
<text x="42.5" y="113.4">PA0</text>
<text x="60.8" y="113.4">CA2</text>
<text x="60.8" y="110.6">CA1</text>
<text x="70.6" y="112.1">39</text>
<text x="70.6" y="109.3">40</text>
<text x="142.7" y="109.3">3</text>
<text x="149.2" y="110.6">C</text>
<text x="160.8" y="113.4">Y3</text>
<text x="160.8" y="110.6">Y2</text>
<text x="168.8" y="112.1">12</text>
<text x="168.8" y="109.3">13</text>
<text x="264.9" y="109.3">28</text>
<text x="264.9" y="112.1">29</text>
<text x="272.7" y="110.6">D1</text>
<text x="272.7" y="113.4">D2</text>
<text x="36" y="114.9">3</text>
<text x="36" y="117.7">4</text>
<text x="42.5" y="116.2">PA1</text>
<text x="42.5" y="119">PA2</text>
<text x="60.8" y="119">RS1</text>
<text x="60.8" y="116.2">RS0</text>
<text x="70.6" y="117.7">37</text>
<text x="70.6" y="114.9">38</text>
<text x="142.7" y="117.7">6</text>
<text x="149.2" y="119">G1</text>
<text x="160.8" y="119">Y5</text>
<text x="160.8" y="116.2">Y4</text>
<text x="168.8" y="117.7">10</text>
<text x="168.8" y="114.9">11</text>
<text x="264.9" y="114.9">30</text>
<text x="264.9" y="117.7">31</text>
<text x="272.7" y="116.2">D3</text>
<text x="272.7" y="119">D4</text>
<text x="36" y="120.6">5</text>
<text x="36" y="123.4">6</text>
<text x="42.5" y="121.8">PA3</text>
<text x="42.5" y="124.6">PA4</text>
<text x="60.8" y="124.6">RS3</text>
<text x="60.8" y="121.8">RS2</text>
<text x="70.6" y="123.4">35</text>
<text x="70.6" y="120.6">36</text>
<text x="142.7" y="120.6">4</text>
<text x="142.7" y="123.4">5</text>
<text x="149.2" y="121.8">G2A</text>
<text x="149.2" y="124.6">G2B</text>
<text x="160.8" y="124.6">Y7</text>
<text x="160.8" y="121.8">Y6</text>
<text x="168.8" y="123.4">7</text>
<text x="168.8" y="120.6">9</text>
<text x="198.8" y="123.4">9</text>
<text x="216.5" y="123.4">8</text>
<text x="264.9" y="120.6">32</text>
<text x="264.9" y="123.4">33</text>
<text x="272.7" y="121.8">D5</text>
<text x="272.7" y="124.6">D6</text>
<text x="36" y="126.2">7</text>
<text x="36" y="129">8</text>
<text x="36" y="131.8">9</text>
<text x="42.5" y="127.4">PA5</text>
<text x="42.5" y="130.2">PA6</text>
<text x="56.1" y="127.4">~RESET</text>
<text x="62.4" y="130.2">D0</text>
<text x="70.6" y="131.8">32</text>
<text x="70.6" y="129">33</text>
<text x="70.6" y="126.2">34</text>
<text x="264.9" y="126.2">34</text>
<text x="264.9" y="129">35</text>
<text x="264.9" y="131.8">36</text>
<text x="272.7" y="127.4">D7</text>
<text x="272.7" y="130.2">TX</text>
<text x="34.7" y="134.6">10</text>
<text x="34.9" y="137.4">11</text>
<text x="42.5" y="133">PA7</text>
<text x="42.5" y="135.8">PB0</text>
<text x="62.4" y="135.8">D2</text>
<text x="62.4" y="133">D1</text>
<text x="70.6" y="137.4">30</text>
<text x="70.6" y="134.6">31</text>
<text x="142.7" y="137.4">1</text>
<text x="168.8" y="137.4">15</text>
<text x="264.9" y="134.6">37</text>
<text x="264.9" y="137.4">38</text>
<text x="272.7" y="133">RX</text>
<text x="272.7" y="135.8">~NMI</text>
<text x="34.7" y="140.2">12</text>
<text x="34.7" y="143">13</text>
<text x="42.5" y="138.6">PB1</text>
<text x="42.5" y="141.4">PB2</text>
<text x="62.4" y="141.4">D4</text>
<text x="62.4" y="138.6">D3</text>
<text x="70.6" y="143">28</text>
<text x="70.6" y="140.2">29</text>
<text x="142.7" y="140.2">2</text>
<text x="142.7" y="143">3</text>
<text x="149.2" y="138.6">A</text>
<text x="149.2" y="141.4">B</text>
<text x="160.8" y="141.4">Y1</text>
<text x="160.8" y="138.6">Y0</text>
<text x="168.8" y="143">13</text>
<text x="168.8" y="140.2">14</text>
<text x="264.9" y="140.2">39</text>
<text x="272.7" y="138.6">SPARE2</text>
<text x="272.7" y="141.4">SPARE3</text>
<text x="34.7" y="145.8">14</text>
<text x="34.7" y="148.6">15</text>
<text x="42.5" y="144.2">PB3</text>
<text x="42.5" y="147.1">PB4</text>
<text x="42.5" y="149.9">PB5</text>
<text x="62.4" y="149.9">D7</text>
<text x="62.4" y="147.1">D6</text>
<text x="62.4" y="144.3">D5</text>
<text x="70.6" y="148.6">26</text>
<text x="70.6" y="145.8">27</text>
<text x="149.2" y="144.2">C</text>
<text x="160.8" y="149.9">Y4</text>
<text x="160.8" y="147.1">Y3</text>
<text x="160.8" y="144.3">Y2</text>
<text x="168.8" y="148.6">11</text>
<text x="168.8" y="145.8">12</text>
<text x="34.7" y="151.4">16</text>
<text x="34.7" y="154.2">17</text>
<text x="42.5" y="152.7">PB6</text>
<text x="42.5" y="155.4">PB7</text>
<text x="60.2" y="152.7">PHI2</text>
<text x="60.8" y="155.5">CS1</text>
<text x="70.6" y="154.2">24</text>
<text x="70.6" y="151.4">25</text>
<text x="142.7" y="154.2">4</text>
<text x="142.7" y="151.4">6</text>
<text x="149.2" y="155.4">G2A</text>
<text x="149.2" y="152.7">G1</text>
<text x="160.8" y="155.5">Y6</text>
<text x="160.8" y="152.7">Y5</text>
<text x="168.8" y="154.2">9</text>
<text x="168.8" y="151.4">10</text>
<text x="34.7" y="157.1">18</text>
<text x="34.7" y="159.9">19</text>
<text x="42.5" y="158.3">CB1</text>
<text x="42.5" y="161.1">CB2</text>
<text x="59.3" y="161.1">R/~W</text>
<text x="59.4" y="158.3">~CS2</text>
<text x="70.6" y="159.9">22</text>
<text x="70.6" y="157.1">23</text>
<text x="142.7" y="157.1">5</text>
<text x="149.2" y="158.3">G2B</text>
<text x="160.8" y="158.3">Y7</text>
<text x="168.8" y="157.1">7</text>
<text x="34.7" y="162.6">20</text>
<text x="42.5" y="163.9">VCC</text>
<text x="59.8" y="163.9">~IRQ</text>
<text x="70.6" y="162.6">21</text>
<text x="142.7" y="171.1">1</text>
<text x="142.7" y="173.9">2</text>
<text x="149.2" y="172.3">A</text>
<text x="160.8" y="172.3">Y0</text>
<text x="168.8" y="173.9">14</text>
<text x="168.8" y="171.1">15</text>
<text x="31.1" y="177.3" transform="rotate(-90 31.1 177.3)">16</text>
<text x="39.5" y="177.3" transform="rotate(-90 39.5 177.3)">16</text>
<text x="48" y="177.3" transform="rotate(-90 48 177.3)">16</text>
<text x="56.4" y="177.3" transform="rotate(-90 56.4 177.3)">16</text>
<text x="64.8" y="177.3" transform="rotate(-90 64.8 177.3)">16</text>
<text x="73.2" y="177.3" transform="rotate(-90 73.2 177.3)">14</text>
<text x="142.7" y="176.7">3</text>
<text x="149.2" y="175.1">B</text>
<text x="149.2" y="177.9">C</text>
<text x="160.8" y="177.9">Y2</text>
<text x="160.8" y="175.1">Y1</text>
<text x="168.8" y="179.5">12</text>
<text x="168.8" y="176.7">13</text>
<text x="142.7" y="185.1">6</text>
<text x="160.8" y="183.6">Y4</text>
<text x="160.8" y="180.7">Y3</text>
<text x="168.8" y="185.1">10</text>
<text x="168.8" y="182.3">11</text>
<text x="31.1" y="189.4" transform="rotate(-90 31.1 189.4)">8</text>
<text x="39.5" y="189.4" transform="rotate(-90 39.5 189.4)">8</text>
<text x="48" y="189.4" transform="rotate(-90 48 189.4)">8</text>
<text x="56.4" y="189.4" transform="rotate(-90 56.4 189.4)">8</text>
<text x="64.8" y="189.4" transform="rotate(-90 64.8 189.4)">8</text>
<text x="73.2" y="189.4" transform="rotate(-90 73.2 189.4)">7</text>
<text x="142.7" y="187.9">4</text>
<text x="142.7" y="190.7">5</text>
<text x="149.2" y="189.1">G2A</text>
<text x="149.2" y="191.9">G2B</text>
<text x="149.2" y="186.4">G1</text>
<text x="160.8" y="192">Y7</text>
<text x="160.8" y="189.1">Y6</text>
<text x="160.8" y="186.4">Y5</text>
<text x="168.8" y="190.7">7</text>
<text x="168.8" y="187.9">9</text>
</g>
<text font-size="2.4" fill="#c90d0c" x="144.8" y="48.7">PE</text>
<g font-size="1.9" fill="#808080">
<text x="33.6" y="179.9" transform="rotate(-90 33.6 179.9)">VCC</text>
<text x="42" y="179.9" transform="rotate(-90 42 179.9)">VCC</text>
<text x="50.5" y="179.9" transform="rotate(-90 50.5 179.9)">VCC</text>
<text x="58.9" y="179.9" transform="rotate(-90 58.9 179.9)">VCC</text>
<text x="67.3" y="179.9" transform="rotate(-90 67.3 179.9)">VCC</text>
<text x="75.7" y="179.9" transform="rotate(-90 75.7 179.9)">VCC</text>
<text x="33.6" y="189.1" transform="rotate(-90 33.6 189.1)">GND</text>
<text x="42" y="189.1" transform="rotate(-90 42 189.1)">GND</text>
<text x="50.5" y="189.1" transform="rotate(-90 50.5 189.1)">GND</text>
<text x="58.9" y="189.1" transform="rotate(-90 58.9 189.1)">GND</text>
<text x="67.3" y="189.1" transform="rotate(-90 67.3 189.1)">GND</text>
<text x="75.7" y="189.1" transform="rotate(-90 75.7 189.1)">GND</text>
</g>
</svg>
